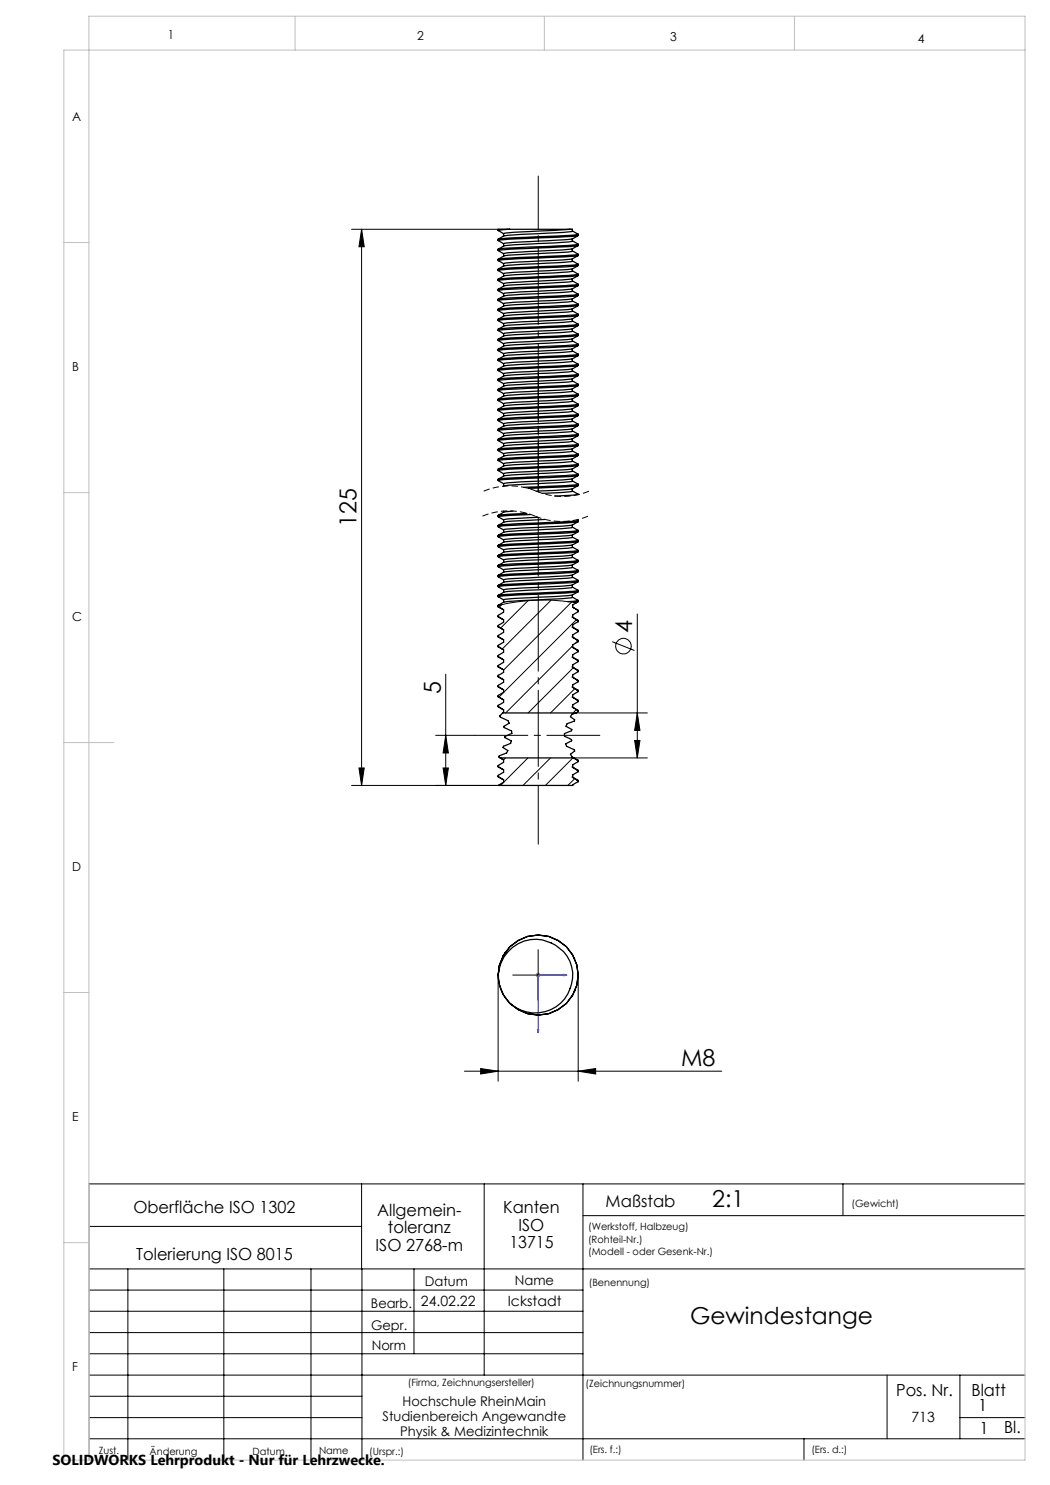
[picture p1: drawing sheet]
<svg xmlns="http://www.w3.org/2000/svg" width="210mm" height="297mm" viewBox="0 0 210 297" stroke-linecap="round" stroke-linejoin="round" font-family="sans-serif">
<g fill="none" stroke="#000" stroke-width=".2">
<path d="M70.3 45.9h31.6M72.3 45.9v111.2M72.3 45.9l.5 3.5h-1zM89.1 134.8v22.3M122.4 128.3l4.5 1.8M127.5 122.8v28.8M70.3 157.1h29.3M71.8 153.6h1l-.5 3.5zM87.1 147.1h7.8M88.6 153.6h1.1l-.6 3.5zM89.1 147.1l.6 3.5h-1.1zM114.8 151.6h14.7"/>
<path d="M115.2 142.6h14.3M126.9 148.1h1.1l-.5 3.5zM127.5 142.6l.5 3.5h-1.1zM99.6 195v21.2M102.6 195h10.1M107.6 189.9v10.2M115.6 195v21.2M92.9 214.2h51.5M96.1 213.7l3.5 .5-3.5 .6zM115.6 214.2l3.5-.5v1.1zM72.3 236.8v17M96.8 236.8v38.2"/>
<path d="M116.6 236.8v55.2M168.6 236.8v6.3M205 236.8h-187.2v55.2M17.8 253.8h187.2M17.8 258h98.8M17.8 245.3h54.5M25.6 253.8v38.2M44.8 253.8v38.2M62.2 253.8v38.2M72.4 253.8v38.2M82.8 253.8v17M116.6 243.1h88.4"/>
<path d="M17.8 270.8h98.8M17.8 266.5h98.8M17.8 262.3h98.8M17.8 279.3h54.6M17.8 275h187.2M177.4 275v12.8M192 275v12.8M17.8 287.8h187.2M17.8 283.5h54.6M160.8 287.8v4.2M192 283.5h13"/>
<circle cx="124.7" cy="129.2" r="1.56"/>
</g>
<path d="M107.3 98.2a13.7 13.7 0 0 0-10.6 0M117.8 98.2a13.7 13.7 0 0 1-10.5 0M107 103.2a13.7 13.7 0 0 0-10.5 0M117.6 103.2a13.7 13.7 0 0 1-10.6 0" fill="none" stroke="#000" stroke-width=".2" stroke-dasharray="1.3 .6" stroke-linecap="butt"/>
<path d="M112.8 194.9l.6 .1-.6 .2zM113.4 195h-5.8v11.5M107.5 205.9h.3l-.2 .6z" fill="none" stroke="#00f" stroke-width=".2"/>
<path d="M107.1 195h1M107.3 194.7l.7 .7M107.6 194.5v1M108 194.7l-.7 .7" fill="none" stroke="#808080" stroke-width=".2"/>
<path d="M107.7 98.4v-63.2M95 147.1h25" fill="none" stroke="#000" stroke-width=".2" stroke-dasharray="15.2 1.3 1.3 1.3" stroke-dashoffset="4.6"/>
<path d="M107.7 168.8v-65.3" fill="none" stroke="#000" stroke-width=".2" stroke-dasharray="15.2 1.3 1.3 1.3" stroke-dashoffset="3.5"/>
<path d="M107.7 98.4v-24" fill="none" stroke="#000" stroke-width=".2" stroke-dasharray="15.2 1.3 1.3 1.3" stroke-dashoffset="5.2"/>
<path d="M59 3.2v6.8M108.9 3.2v6.8M158.9 3.2v6.8M205 10h-192.2v282h192.2v-288.8h-187.2v288.8M12.8 48.5h5M12.8 98.5h5M12.8 148.5h10M12.8 198.5h5M12.8 248.5h5" fill="none" stroke="#c0c0c0" stroke-width=".2"/>
<path d="M112.8 194.9v.3l.6-.2zM107.5 205.9l.1 .6 .2-.6z" fill="#00f"/>
<g fill="#000">
<path d="M71.8 153.6h1l-.5 3.5zM72.3 45.9l.5 3.5h-1z"/>
<path d="M89.1 147.1l.6 3.5h-1.1zM88.6 153.6h1.1l-.6 3.5z"/>
<path d="M127.5 142.6l.5 3.5h-1.1zM126.9 148.1h1.1l-.5 3.5z"/>
<path d="M96.1 213.7l3.5 .5-3.5 .6zM115.6 214.2l3.5-.5v1.1z"/>
</g>
<g fill="none" stroke="#000" stroke-width=".2">
<path d="M99.7 135.1h-.1M100.3 120.9l-.5 .6M105.6 120.1l-5.5 5.5M110.2 120l-9.8 9.8M114.3 120.4l-13.6 13.6M114.5 129.1l-13.4 13.5M114.7 133.5l-9.1 9.1M115 137.7l-4.9 4.9M115.2 120.6a37.8 37.8 0 0 0-15.6 .5M115.3 123.9l-15.5 15.5M115.6 128.1l-.6 .6M101.1 151.6l-.4 .4"/>
<path d="M105.6 151.6l-5.5 5.5M110.1 151.6l-5.5 5.5M114.6 151.6l-5.5 5.5M115 155.7l-1.4 1.4M115.3 141.9l-.7 .7"/>
</g>
<g fill="none" stroke="#000" stroke-width=".25">
<path d="M99.6 49.8v.3M99.6 51.9v.2M99.6 53.9v.2M99.6 55.8v.3M99.6 59.9v.2M99.7 58.1l1 .6M99.7 56.1l1 .6M99.7 54.1l1 .6M99.7 52.1l1 .6M99.7 50.1l1 .6M99.7 48.1l1 .7M99.7 46.1l1 .6"/>
<path d="M100.7 58.7v.5l-1.1 .6M100.7 56.7v.5l-1.1 .7v.2M100.7 53.2l-1.1 .6M100.7 50.7v.5l-1.1 .7M100.7 46.7v.5l-1.1 .6v.3M100.7 52.7v.5M101.9 45.9l-2.2 .2M101.9 45.9h12.1M101.9 45.9h-2.3v.2M114 45.9l-11.2 .6-2.1 .2M114 45.9h.4M114.4 59.8l-13.5 .8-.2 .1v.5l-1.1 .6"/>
<path d="M114.4 53.8l-13.5 .8-.2 .1v.5l-1.1 .6M114.4 47.8l-13.5 .8-.2 .1v.5l-1.1 .6M114.4 58.3l-12.8 .8-.8 .1M114.4 56.3l-12.8 .7-.8 .2M114.4 54.3l-11.6 .7-2 .2M114.4 52.3l-13.6 .9M114.4 50.3l-12.8 .7-.8 .2M114.4 48.3l-11.6 .7-2 .2M114.4 46.3l-13.6 .9M114.4 57.8l-12.8 .8-.9 .1M114.4 55.8l-12.8 .7-.9 .2M114.4 51.8l-1.9 .2-9.7 .5-2.1 .2"/>
<path d="M114.4 49.8l-12.8 .7-.9 .2M114.4 59.8v.5M114.4 57.8v.5M114.4 55.8v.5M114.4 53.8v.5M114.4 51.8v.5M114.4 49.8v.5M114.4 47.8v.5M114.4 45.8v.5M114.5 58.2l1.1 .6M114.5 56.2l1.1 .6M114.5 54.2l1.1 .6"/>
<path d="M114.5 52.2l1.1 .6M114.5 50.2l1.1 .6M114.5 48.2l1.1 .6M114.5 46.2l1.1 .6M115.6 58.8l-2 .3-11.6 .5-2.4 .3M115.6 56.8v.1a80.3 80.3 0 0 1-10.1 .5l-5.8 .5M115.6 54.8l-2 .3-11.6 .5-2.4 .2M115.6 52.8l-4 .4-9.6 .4-2.4 .3M115.6 50.8v.1a80.3 80.3 0 0 1-10.1 .5l-5.9 .5M115.6 48.8v.1a80.3 80.3 0 0 1-10.1 .5l-5.9 .4M115.6 46.8l-.9 .2-12.7 .6-2.3 .2M115.6 59.1l-1.1 .7"/>
<path d="M115.6 57.1l-1.1 .6M115.6 55.1l-1.1 .6M115.6 53.1l-1.1 .7M115.6 51.1l-1.1 .6M115.6 49.1l-1.1 .6M115.6 47.1l-1.1 .7M115.6 58.8v.3l-.9 .2-11.1 .5-3.9 .3M115.6 56.9v.2a80.3 80.3 0 0 1-10.1 .6l-4.8 .2-1 .2M115.6 54.9v.2l-.2 .1-1.3 .1-12.1 .5-2.3 .3M115.6 52.8v.3l-.9 .2-12.7 .5-2.3 .3M115.6 50.9v.2a80.3 80.3 0 0 1-10.1 .6l-4.8 .2-1 .2M115.6 48.9v.2l-.2 .1-1.3 .1-12.1 .5-2.3 .3"/>
<path d="M115.6 46.8v.3l-.9 .2-12.7 .5-2.3 .3M99.6 61.8v.3M99.6 65.9v.2M99.6 73.8v.3M99.6 75.8v.3M99.6 79.9v.2M99.7 78.1l1 .6M99.7 76.1l1 .6M99.7 74.1l1 .7M99.7 72.1l1 .6M99.7 70.1l1 .6M99.7 68.1l1 .7"/>
<path d="M99.7 66.1l1 .6M99.7 64.1l1 .6M99.7 62.1l1 .6M99.7 60.1l1 .6M100.7 79.2l-1.1 .6M100.7 76.7v.5l-1.1 .7v.2M100.7 73.2l-1.1 .6M100.7 70.7v.5l-1.1 .7v.2M100.7 66.7v.5l-1.1 .6v.3M100.7 64.7v.5l-1.1 .6M100.7 62.7v.5l-1.1 .6v.3M100.7 78.7v.5"/>
<path d="M100.7 72.7v.5M114.4 79.8l-13.5 .8-.2 .1v.5l-1.1 .6M114.4 73.8l-13.5 .8-.2 .1v.5l-1.1 .6M114.4 67.8l-13.5 .8-.2 .1v.5l-1.1 .6v.3M114.4 78.3l-13.6 .9M114.4 76.3l-12.8 .7-.8 .2M114.4 74.3l-11.6 .7-2 .2M114.4 72.3l-13.6 .9M114.4 70.3l-12.8 .7-.8 .2M114.4 68.3l-11.6 .7-2 .2M114.4 66.3l-1.9 .2-9.7 .5-2 .2M114.4 64.3l-12.8 .7-.8 .2"/>
<path d="M114.4 62.3l-11.6 .7-2 .2M114.4 60.3l-11.6 .7-2 .2M114.4 77.8l-1.9 .2-9.7 .5-2.1 .2M114.4 75.8l-12.8 .7-.9 .2M114.4 71.8l-11.6 .7-2.1 .2M114.4 69.8l-12.8 .8-.9 .1M114.4 65.8l-11.6 .7-2.1 .2M114.4 63.8l-12.8 .8-.9 .1M114.4 61.8l-12.8 .7-.9 .2M114.4 79.8v.5M114.4 77.8v.5M114.4 75.8v.5"/>
<path d="M114.4 73.8v.5M114.4 71.8v.5M114.4 69.8v.5M114.4 67.8v.5M114.4 65.8v.5M114.4 63.8v.5M114.4 61.8v.5M114.5 78.2l1.1 .6M114.5 76.2l1.1 .6M114.5 74.2l1.1 .6M114.5 72.2l1.1 .6M114.5 70.2l1.1 .6"/>
<path d="M114.5 68.2l1.1 .6M114.5 66.2l1.1 .6M114.5 64.2l1.1 .6M114.5 62.2l1.1 .6M114.5 60.2l1.1 .6M115.6 78.8l-2 .3-11.6 .5-2.4 .3M115.6 76.8v.1a80.3 80.3 0 0 1-10.1 .5l-5.8 .5M115.6 74.8v.1a80.3 80.3 0 0 1-10.1 .5l-5.9 .4M115.6 72.8l-.9 .2-12.7 .6-2.4 .2M115.6 70.8l-2.3 .3-9.7 .4-3.9 .3M115.6 68.8v.1a80.3 80.3 0 0 1-10.1 .5l-5.8 .4M115.6 66.8l-2 .3-11.6 .5-2.3 .2"/>
<path d="M115.6 64.8l-2.3 .3-11.3 .5-2.3 .2M115.6 62.8v.1a80.3 80.3 0 0 1-10.1 .5l-5.8 .4M115.6 60.8l-2 .3-11.6 .5-2.4 .2M115.6 79.1l-1.1 .7M115.6 77.1l-1.1 .6M115.6 75.1l-1.1 .6M115.6 73.1l-1.1 .7M115.6 71.1l-1.1 .7M115.6 69.1l-1.1 .6M115.6 67.1l-1.1 .7M115.6 65.1l-1.1 .7M115.6 63.1l-1.1 .6"/>
<path d="M115.6 61.1l-1.1 .6M115.6 78.8v.3l-.9 .2-12.7 .5-2.3 .3M115.6 76.9v.2a80.3 80.3 0 0 1-10.1 .6l-4.8 .2-1 .2M115.6 74.9v.2l-.2 .1-1.3 .1-12.1 .5-2.3 .3M115.6 72.8v.3l-.9 .2-12.7 .5-2.3 .3M115.6 70.8v.3a80.3 80.3 0 0 1-10.1 .6l-4.8 .2-1 .2M115.6 68.9v.2a80.3 80.3 0 0 1-10.1 .6l-4.8 .2-1 .2M115.6 66.8v.3l-.2 .1-1.3 .1-12.1 .5-2.3 .3M115.6 64.8v.3l-.9 .2-11.1 .5-3.9 .3M115.6 62.9v.2a80.3 80.3 0 0 1-10.1 .6l-4.8 .2-1 .2M115.6 60.9v.2l-.2 .1-1.3 .1-12.1 .5-2.3 .3M99.6 81.8v.3"/>
<path d="M99.6 91.9v.2M99.7 96.1l1 .6M99.7 94.1l1 .7M99.7 92.1l1 .6M99.7 90.1l1 .6M99.7 88.1l1 .6M99.7 86.1l1 .6M99.7 84.1l1 .6M99.7 82.1l1 .6M99.7 80.1l1 .6M100.7 92.7v.5l-1.1 .6v.3M100.7 90.7v.5l-1.1 .6"/>
<path d="M100.7 88.7v.5l-1.1 .6v.3M100.7 84.7v.5l-1.1 .6v.3M100.7 82.7v.5l-1.1 .7v.2M100.7 96.7l-.1 .6M114.4 93.8l-13.5 .8-.2 .1v.5l-1.1 .6v.3M114.4 85.8l-13.5 .8-.2 .1v.5l-1.1 .6v.3M114.4 98.3l-6 .4M114.4 96.3l-12.8 .7-.8 .2M114.4 94.3l-11.6 .7-2 .2M114.4 92.3l-1.9 .2-9.7 .5-2 .2M114.4 90.3l-12.8 .7-.8 .2M114.4 88.3l-11.6 .7-2 .2"/>
<path d="M114.4 86.3l-11.6 .7-2 .2M114.4 84.3l-12.8 .8-.8 .1M114.4 82.3l-11.6 .7-2 .2M114.4 80.3l-11.6 .7-2 .2M114.4 97.8l-7.2 .4M114.4 95.8l-12.8 .8-.9 .1M114.4 91.8l-11.6 .7-2.1 .2M114.4 89.8l-12.8 .8-.9 .1M114.4 87.8l-12.8 .7-.9 .2M114.4 83.8l-12.8 .8-.9 .1M114.4 81.8l-12.8 .7-.9 .2M114.4 97.8v.5"/>
<path d="M114.4 95.8v.5M114.4 93.8v.5M114.4 91.8v.5M114.4 89.8v.5M114.4 87.8v.5M114.4 85.8v.5M114.4 83.8v.5M114.4 81.8v.5M114.5 98.2l1.1 .6M114.5 96.2l1.1 .6M114.5 94.2l1.1 .6M114.5 92.2l1.1 .6"/>
<path d="M114.5 90.2l1.1 .6M114.5 88.2l1.1 .6M114.5 86.2l1.1 .6M114.5 84.2l1.1 .6M114.5 82.2l1.1 .6M114.5 80.2l1.1 .6M115.6 98.8l-.9 .2-3.8 .2M115.6 96.8l-2.3 .3-8.6 .4M115.6 94.8v.1a80.3 80.3 0 0 1-10.1 .5l-5.8 .4M115.6 92.8l-2 .3-11.6 .5-2.3 .2M115.6 90.8l-2.3 .3-9.7 .4-3.9 .3M115.6 88.8v.1a80.3 80.3 0 0 1-10.1 .5l-5.8 .4"/>
<path d="M115.6 86.8l-2 .3-11.6 .5-2.3 .2M115.6 84.8l-2 .3-11.6 .5-2.3 .2M115.6 82.8v.1a80.3 80.3 0 0 1-10.1 .5l-5.8 .5M115.6 80.8l-2 .3-11.6 .5-2.4 .2M115.6 97.1l-1.1 .7M115.6 95.1l-1.1 .6M115.6 93.1l-1.1 .7M115.6 91.1l-1.1 .7M115.6 89.1l-1.1 .6M115.6 87.1l-1.1 .6M115.6 85.1l-1.1 .7M115.6 83.1l-1.1 .6"/>
<path d="M115.6 81.1l-1.1 .6M115.6 96.8v.3a80.2 80.2 0 0 1-10 .6M115.6 94.9v.2a80.3 80.3 0 0 1-10.1 .6l-4.8 .2-1 .2M115.6 92.8v.3l-.2 .1-1.3 .1-12.1 .5-2.3 .3M115.6 90.8v.3l-.9 .2-11.1 .5-3.9 .3M115.6 88.9v.2a80.3 80.3 0 0 1-10.1 .6l-4.8 .2-1 .2M115.6 86.9v.2l-.2 .1-1.3 .1-12.1 .5-2.3 .3M115.6 84.8v.3l-.9 .2-11.1 .5-3.9 .3M115.6 82.9v.2a80.3 80.3 0 0 1-10.1 .6l-4.8 .2-1 .2M115.6 80.9v.2l-.2 .1-1.3 .1-12.1 .5-2.3 .3M115.6 98.8v.2M99.6 107.1v.2"/>
<path d="M99.6 111.1v.2M99.7 119.3l1 .7M99.7 117.4l1 .6M99.7 115.4l1 .6M99.7 113.3l1 .7M99.7 111.4l1 .6M99.7 109.4l1 .6M99.7 107.3l1 .7M99.7 105.4l1 .6M99.7 103.4l1 .6M100.7 120v.4l-1.1 .7v.3M100.7 118v.5l-1.1 .6"/>
<path d="M100.7 116v.4l-1.1 .7v.2M100.7 112v.5l-1.1 .6M100.7 110v.5l-1.1 .6M100.7 106v.5l-1.1 .6M100.7 104v.5l-1.1 .6v.2M100.7 102.2v.2l-1.1 .7v.2M102.6 102.2l-1.8 .2M105.4 102.7l-5.7 .4M106.1 102.9l-4.1 .2-2.3 .3M107.6 103.5l-6 .3-.9 .2M109 103.9l-7.4 .4-.8 .2M114.4 113l-13.5 .9h-.2v.5l-1.1 .7v.2"/>
<path d="M114.4 107l-13.5 .9h-.2v.5l-1.1 .7v.2M114.4 119.5l-13.6 .9M114.4 117.5l-12.8 .8-.8 .2M114.4 115.5l-11.6 .7-2 .2M114.4 113.5l-1.9 .2-9.7 .5-2 .2M114.4 111.5l-12.8 .8-.8 .2M114.4 109.5l-11.6 .7-2 .3M114.4 107.5l-11.6 .7-2 .2M114.4 105.5l-12.8 .8-.8 .2M114.4 119l-11.6 .7-2.1 .3M114.4 117l-12.8 .8-.9 .2M114.4 115l-12.8 .8-.9 .2"/>
<path d="M114.4 111l-12.8 .8-.9 .2M114.4 109l-12.8 .8-.9 .2M114.4 105l-12.8 .8-.9 .2M114.4 117v.5M114.4 115v.5M114.4 113v.5M114.4 111v.5M114.4 109v.5M114.4 107v.5M114.4 105v.5M114.4 119v.5M114.5 119.4l1.1 .7"/>
<path d="M114.5 117.4l1.1 .7M114.5 115.4l1.1 .7M114.5 113.4l1.1 .6M114.5 111.4l1.1 .7M114.5 109.4l1.1 .7M114.5 107.5l1.1 .6M114.5 105.4l1.1 .7M115.4 104l.2 .1M115.6 118.1l-2.3 .3-12.6 .5-1.1 .2v.2M115.6 116.1a80.3 80.3 0 0 1-10.1 .6l-5.8 .4M115.6 114l-2 .3-11.6 .5-2.3 .3M115.6 112.1l-2.3 .3-11.3 .4-2.1 .2-.3 .1v.2"/>
<path d="M115.6 110.1a80.3 80.3 0 0 1-10.1 .6l-5.9 .4M115.6 108.1l-2 .2-11.6 .5-2.3 .3M115.6 106.1l-2 .2-11.6 .5-2.3 .3M115.6 104.1a80.3 80.3 0 0 1-10.1 .6l-5.8 .4M115.6 118.4l-1.1 .6M115.6 116.3l-1.1 .7M115.6 114.4l-1.1 .6M115.6 112.4l-1.1 .6M115.6 110.3l-1.1 .7M115.6 108.4l-1.1 .6M115.6 106.4l-1.1 .6M115.6 104.3l-1.1 .7"/>
<path d="M115.6 118.1v.3a80.3 80.3 0 0 1-10.1 .5l-4.8 .3-1 .2M115.6 116.1v.2a80.3 80.3 0 0 1-10.1 .6l-4.8 .3-1 .2M115.6 114.1v.2l-.2 .1-1.3 .1-12.1 .6-2.3 .3M115.6 112.1v.2l-.9 .2-11.1 .5-3.9 .3M115.6 110.1v.2a80.3 80.3 0 0 1-10.1 .6l-4.8 .3-1 .2M115.6 108.1v.2l-.2 .1-1.3 .1-12.1 .6-2.3 .3M115.6 106.1v.2l-.9 .2-12.7 .6-2.3 .2M115.6 104.1v.2a80.3 80.3 0 0 1-10.1 .6l-4.8 .3-1 .2M99.6 121.4l1.1 .6v.4l-1.1 .7v.2M99.6 123.3l1.1 .7M99.6 137.3l1.1 .7M99.6 127.3l1.1 .6v.6l-1.1 .6v.2"/>
<path d="M99.6 131.3l1.1 .7M99.6 133.3l1.1 .6v.6l-1.1 .6v.2M99.6 125.3l1.1 .7M99.6 129.3l1.1 .7M99.6 139.3l1.1 .7M99.6 135.3l1.1 .7M99.6 121.4h.1M99.6 123.3l.1 .1M99.6 137.3l.1 .1M99.6 131.3l.1 .1M99.6 133.3h.1M99.6 127.3h.1"/>
<path d="M99.6 125.3h.1M99.6 129.3l.1 .1M99.6 139.3h.1M99.6 135.3l.1 .1M99.7 121.4l1 .6M99.7 123.4l1 .6M99.7 137.4l1 .6M99.7 131.4l1 .6M99.7 133.3l1 .7M99.7 127.3l1 .7M99.7 125.3l1 .7M99.7 129.4l1 .6"/>
<path d="M99.7 139.3l1 .7M99.7 135.4l1 .6M100.2 121l-.5 .1M100.7 130v.5l-1.1 .6v.2M100.7 132v.5l-1.1 .6v.2M100.7 140v.5l-1.1 .6v.2M100.7 138v.5l-1.1 .6v.2M100.7 124v.5l-1.1 .6v.2M100.7 126v.5l-1.1 .6v.2M100.7 136v.5l-1.1 .6v.2M114.4 131.4l1.2 .7M114.4 129.4l1.2 .7"/>
<path d="M114.4 133.4l1.2 .7M114.4 139.4l1.2 .7M114.4 125.4l1.2 .7M114.4 123.4l1.2 .7M114.4 127.4l1.2 .7M114.4 135.4l1.2 .7M114.4 137.4l1.2 .7M114.5 121.5l1.1 .6M115.3 120.6l-.8 .4v.5M115.6 120l-2 .3M115.6 122.1h.1M115.6 120.4l-.4 .2"/>
<path d="M115.6 120.1v.2l-.9 .2M115.6 122.1v.2l-1.1 .7v.5l1.1 .6M115.6 124.1v.3l-1.1 .6v.4l1.1 .7M115.6 138.1v.2l-1.1 .7v.4l1.1 .7M115.6 130.1v.2l-1.1 .6v.6l1.1 .6M115.6 128.1v.2l-1.1 .7v.5l1.1 .6M115.6 132.1v.2l-1.1 .7v.5l1.1 .6M115.6 134.1v.2l-1.1 .7v.5l1.1 .6M115.6 126.1v.2l-1.1 .7v.5l1.1 .6M115.6 136.1v.2l-1.1 .6v.6l1.1 .6M99.6 153.3l1.1 .6v.6l-1.1 .6v.2M99.6 155.3l1.1 .7"/>
<path d="M99.6 141.3l1.1 .7v.4l-.2 .2M99.6 153.3h.1M99.6 155.3l.1 .1M99.6 141.3l.1 .1M99.7 153.3l1 .7M99.7 155.4l1 .6M99.7 141.4l1 .6M100.1 151.6l-.1-.1 .7 .5M100.1 151.6l.6 .4M100.1 151.6h14.7M100.5 142.6l-.6 .6 .2 .2 .9 .5a1.11 1.11 0 0 1 .8 .7l-1 .7v.2l1.5 .7 .1 .5-1.4 .6v.2l1.3 .7-.1 .2-.1 .3-1.4 .6-.1 .2 1 .6-.3 .5-1.4 .6-.2 .2h.1M100.5 142.6h14.7"/>
<path d="M100.7 156v.5l-1.1 .6h14.9v-.2l1.1-.6v-.2M100.7 152v.5l-1.1 .6v.2M114.4 141.4l1.2 .7M114.4 155.4l1.2 .7M114.4 153.4l1.2 .7M114.4 151.4l1.2 .7M114.8 151.6l.8 .5M115.2 142.6l-.8 .3-.3 .4 .8 .7v.2l-1.5 .6-.2 .3v.2l1.2 .6-.1 .3-1.4 .5v.5l1.4 .7v.3l-1.2 .6 .2 .5 1.5 .6 .1 .3-.8 .6 .3 .6 .4 .2M115.6 140.1v.2l-1.1 .7v.5l1.1 .6M115.6 154.1v.2l-1.1 .7v.5l1.1 .6M115.6 142.1v.2l-.4 .3M115.6 152.1v.2l-1.1 .7v.5l1.1 .6"/>
<path d="M99.6 195a8 8 0 0 1 11.4-7.3 8 8 0 0 1 1.7 13.4 8 8 0 0 1-12.8-4.2 8 8 0 0 1 8.6-9.8 8 8 0 0 1 6.3 11.4 8 8 0 0 1-12.8 2.2M99.9 193.1l-.2 .6M99.9 197.2l.1 .1M100.7 191.1l-.1 .1M101 190.5h.1M101.6 190.3a7.4 7.4 0 0 1 7.9-2.1 7.4 7.4 0 0 1 5 6.3 7.5 7.5 0 0 1-6 8 7.5 7.5 0 0 1-8.5-5.2 6.8 6.8 0 0 1 1.6-7zM114.3 190.6h.1M114.4 199.3v.1M114.8 191.5l.1 .3M115 198l-.1 .3"/>
</g>
<g font-size="4.7">
<text x="71.3" y="105.3" transform="rotate(-90 71.3 105.3)">125</text>
<text x="126.4" y="126.6" transform="rotate(-90 126.4 126.6)">4</text>
<text x="88.1" y="138.7" transform="rotate(-90 88.1 138.7)">5</text>
<text x="136.2" y="213.2">M8</text>
<text x="142.5" y="241.5">2:1</text>
<text x="138" y="264.7">Gewindestange</text>
</g>
<g font-size="3.3">
<text x="26.7" y="242.7">Oberfläche ISO 1302</text>
<text x="75.4" y="243.2">Allgemein-</text>
<text x="100.6" y="242.7">Kanten</text>
<text x="121.1" y="241.4">Maßstab</text>
<text x="27.2" y="251.9">Tolerierung ISO 8015</text>
<text x="75.1" y="250.2">ISO 2768-m</text>
<text x="77.6" y="246.7">toleranz</text>
<text x="101.9" y="249.7">13715</text>
<text x="103.7" y="246.2">ISO</text>
<text x="179.2" y="279.2">Pos. Nr.</text>
<text x="194.3" y="279.2">Blatt</text>
<text x="195.7" y="282.1">1</text>
<text x="195.9" y="286.9">1</text>
<text x="200.8" y="286.7">Bl.</text>
</g>
<text font-size="2.9" x="10.5" y="292.9">SOLIDWORKS Lehrprodukt - Nur für Lehrzwecke.</text>
<g font-size="2.8">
<text x="84.2" y="261.2">24.02.22</text>
<text x="101.5" y="261.2">Ickstadt</text>
<text x="182.3" y="284.4">713</text>
</g>
<g font-size="2.7">
<text x="85" y="257.2">Datum</text>
<text x="103" y="257.1">Name</text>
<text x="74.2" y="261.6">Bearb.</text>
<text x="74.2" y="265.9">Gepr.</text>
<text x="74.3" y="270.1">Norm</text>
<text x="80.5" y="281.1">Hochschule RheinMain</text>
<text x="76.5" y="284.1">Studienbereich Angewandte</text>
<text x="80" y="287.1">Physik &amp; Medizintechnik</text>
</g>
<g font-size="2.5">
<text x="33.6" y="7.8">1</text>
<text x="83.4" y="8.1">2</text>
<text x="134" y="8.2">3</text>
<text x="183.6" y="8.5">4</text>
<text x="14.5" y="24.2">A</text>
<text x="14.5" y="74.2">B</text>
<text x="14.5" y="124.2">C</text>
<text x="14.5" y="174.2">D</text>
<text x="14.5" y="224.2">E</text>
<text x="14.5" y="274.2">F</text>
</g>
<g font-size="2">
<text x="170.3" y="241.4">(Gewicht)</text>
<text x="117.6" y="246.1">(Werkstoff, Halbzeug)</text>
<text x="117.6" y="248.6">(Rohteil-Nr.)</text>
<text x="117.6" y="251.1">(Modell - oder Gesenk-Nr.)</text>
<text x="117.8" y="257.2">(Benennung)</text>
<text x="81.6" y="277.3">(Firma, Zeichnungsersteller)</text>
<text x="117.1" y="277.4">(Zeichnungsnummer)</text>
<text x="19.8" y="290.7">Zust.</text>
<text x="29.9" y="290.9">Änderung</text>
<text x="50.5" y="290.9">Datum</text>
<text x="63.8" y="290.8">Name</text>
<text x="73.9" y="291.1">(Urspr.:)</text>
<text x="117.9" y="290.7">(Ers. f.:)</text>
<text x="162.3" y="290.6">(Ers. d.:)</text>
</g>
</svg>
